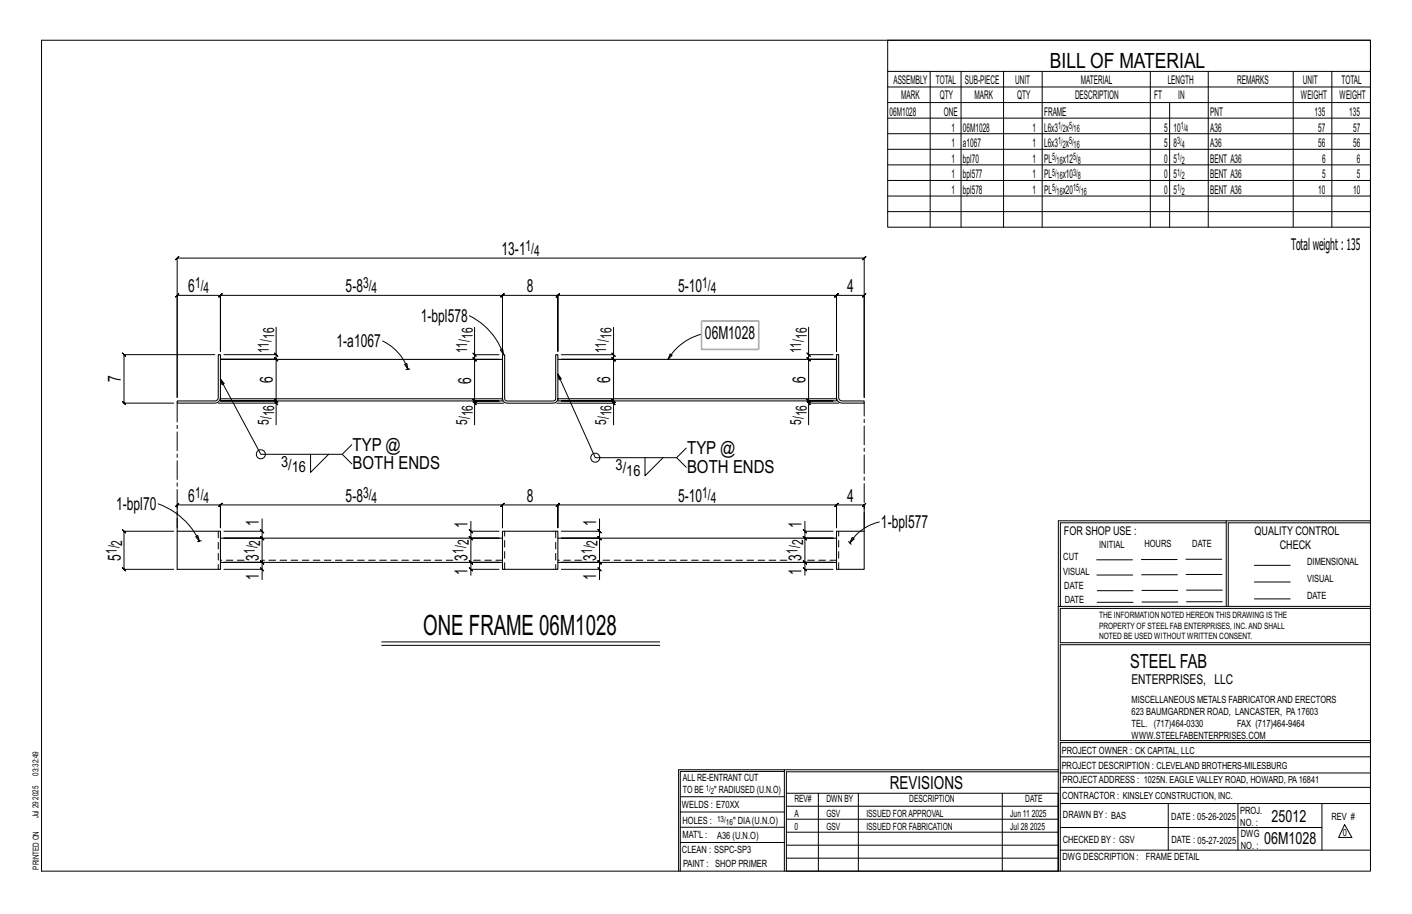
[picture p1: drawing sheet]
<svg xmlns="http://www.w3.org/2000/svg" width="432mm" height="279mm" viewBox="0 0 432 279" stroke-linecap="round" stroke-linejoin="round" font-family="sans-serif">
<g fill="none" stroke="#000" stroke-width=".31">
<path d="M12.7 12.3h406.4v254h-406.4zM271.5 12.3h147.6v57.2h-147.6zM271.5 21.8h147.6M271.5 26.6h147.6M271.5 31.4h147.6M271.5 36.1h147.6M284.5 21.8v47.7M293.9 21.8v47.7M306.9 21.8v47.7M318.7 21.8v47.7M351.8 21.8v47.7M357.7 31.4v38.1"/>
<path d="M369.5 21.8v47.7M395.5 21.8v47.7M407.3 21.8v47.7M271.5 40.9h147.6M271.5 45.6h147.6M271.5 50.4h147.6M271.5 55.2h147.6M271.5 59.9h147.6M54.2 78.9l-.5 .5 1-1-.5 .5h210.1l-.5 .5 1-1-.5 .5v42.6v-31.2l.5-.5-1 1 .5-.5h-8.5l.5-.5-1 1 .5-.5v17.1v-17.1l.5-.5-1 1 .5-.5h-85.2l.5-.5-1 1 .5-.5v17.1v-17.1l.5-.5-1 1 .5-.5h-16.9l.5-.5-1 1 .5-.5v17.1v-17.1l.5-.5-1 1 .5-.5h-86.3l.5-.5-1 1 .5-.5v17.1v-17.1l.5-.5-1 1 .5-.5h-13.2l.5-.5-1 1 .5-.5v31.2zM271.5 64.7h147.6M143.5 96.5a20.7 20.7 0 0 1 10.5 11.9M65.7 108.4h-27.8l-.5-.5 1 1-.5-.5v14.8l-.5-.5 1 1-.5-.5h15.2"/>
<path d="M67.4 115.9l.5 1.7 .7-.3-1.2-1.4 12.4 23h24.9l2.9-3M83.9 107.9l1 1zM84.4 108.4v1.4l-.5-.5 1 1-.5-.5h-17h17l-.5-.5 1 1-.5-.5v12.7l-.5-.5 1 1-.5-.5h-17h17l-.5-.5 1 1-.5-.5v.7M84.4 100v8.4h-15.9M117 104.2a15.2 15.2 0 0 1 7.7 8.7M123.7 111.4l.7-.3 .3 1.8zM124.7 112.9h-.5M125.3 112.8l-.6 .1M144.6 107.9l1 1zM145.1 108.4v1.5l-.5-.5 1 1-.5-.5h7.5h-7.5l-.5-.5 1 1-.5-.5v12.7l-.5-.5 1 1-.5-.5h7.5h-7.5l-.5-.5 1 1-.5-.5v.7M145.1 100.1v8.3h7.5M153 106.9l.7-.2 .3 1.7z"/>
<path d="M170.6 114.4l.4 1.7 .7-.3-1.1-1.4 11.4 25.5h24.9l3-2.9M187.1 107.9l1 1zM187.6 108.4v1.5l-.5-.5 1 1-.5-.5h-15.9h15.9l-.5-.5 1 1-.5-.5v12.7l-.5-.5 1 1-.5-.5h-15.9h15.9l-.5-.5 1 1-.5-.5v.7M187.6 100.1v8.3h-15.9M204.9 108.2l.7 .4-1.3 1.3zM214.6 102.1a16.8 16.8 0 0 0-10.3 7.8M246.8 107.9l1 1zM247.3 100v8.4h7.5M247.3 108.4v1.4l-.5-.5 1 1-.5-.5h8.5M254.8 109.8h-7.5l-.5-.5 1 1-.5-.5v12.7l-.5-.5 1 1-.5-.5h7.5h-7.5l-.5-.5 1 1-.5-.5v.7M66.7 123.2h17.7v6.7M83.9 122.7l1 1z"/>
<path d="M95 138.9v5.5l5.5-5.5M104.7 138.9l2.9 2.9M144.6 122.8l1 1zM154 123.3h-8.9v6.6M170.3 123.3h17.3v6.6M187.1 122.8l1 1zM197.2 139.9v5.5l5.6-5.5M206.9 139.9l3 2.9M246.8 122.7l1 1zM256.5 123.2h-9.2v6.7M48.3 154a22.3 22.3 0 0 1 12.7 11.4M80.2 158.6v3.8h-11.7"/>
<path d="M144 159.4v3h8.6M183.3 158.6v3.8h-11.6M246.1 159.4v3h8.7M268.9 159.6a14.4 14.4 0 0 0-9 6.3M375 159.8h-50.7v25.6M375 159.2h-51.3l-.1 107.1M419.1 159.2h-44.1v26.2M419.1 159.8h-43.5v25.6M53.1 162.4h-15.2l-.5-.5 1 1-.5-.5v11.6l-.5-.5 1 1-.5-.5h15.2M54.2 161.3v-6.9l-.5 .5 1-1-.5 .5h13.2l-.5 .5 1-1-.5 .5v6.9v-6.9l-.5 .5 1-1-.5 .5h86.3l-.5 .5 1-1-.5 .5v6.9v-6.9l-.5 .5 1-1-.5 .5h16.9l-.5 .5 1-1-.5 .5v6.9v-6.9l-.5 .5 1-1-.5 .5h85.2l-.5 .5 1-1-.5 .5v6.9v-6.9l-.5 .5 1-1-.5 .5h8.5l-.5 .5 1-1-.5 .5v6.9M59.8 164.1l.7-.4 .5 1.7zM61 165.4l-.6 .1"/>
<path d="M61.6 165.3l-.6 .1M68.5 174h11.7v3.2M79.7 173.5l1 1zM79.7 161.9l1 1zM80.2 162.4v2.1l-.5-.5 1 1-.5-.5h-11.7h11.7l-.5-.5 1 1-.5-.5v7.4l-.5-.5 1 1-.5-.5h-11.7h11.7l-.5-.5 1 1-.5-.5v2.1M143.5 173.5l1 1zM143.5 161.9l1 1zM144 162.4v2.1l-.5-.5 1 1-.5-.5h8.6h-8.6l-.5-.5 1 1-.5-.5v7.4l-.5-.5 1 1-.5-.5h8.6h-8.6l-.5-.5 1 1-.5-.5v2.1M152.6 174h-8.6v1.8M171.7 174h11.6v3.2M182.8 173.5l1 1zM182.8 161.9l1 1z"/>
<path d="M183.3 162.4v2.1l-.5-.5 1 1-.5-.5h-11.6h11.6l-.5-.5 1 1-.5-.5v7.4l-.5-.5 1 1-.5-.5h-11.6h11.6l-.5-.5 1 1-.5-.5v2.1M245.6 173.5l1 1zM245.6 161.9l1 1zM246.1 162.4v2.1l-.5-.5 1 1-.5-.5h8.7h-8.7l-.5-.5 1 1-.5-.5v7.4l-.5-.5 1 1-.5-.5h8.7h-8.7l-.5-.5 1 1-.5-.5v2.1M254.8 174h-8.7v1.8M259.5 165.5l.4 .4M259.9 165.9l.3 .5M260.6 164.3l.6 .4-1.3 1.2zM335.4 171.1h10.9M335.4 175.8h11M349 171h11M349.1 175.7h11"/>
<path d="M362.7 171h10.9M362.7 175.6h11M383.6 172.8h11M383.6 177.9h11M116.7 196.2h85M116.7 197.3h85M323.7 185.4h95.4M335.5 184.1h11M335.5 180.6h11M349.2 184h11M349.2 180.5h11M362.9 180.4h10.9"/>
<path d="M362.9 184h10.9M383.6 183.1h11M419.1 186h-94.9v10.5h94.9M419.1 197.1h-94.9v29.3h94.9v.6h-94.9v39.3M239.9 235.8h-31.9v30.5M239.9 235.3h-32.4v31M323.6 235.3h-83.7v31M323.6 235.9h-83.1v6.6M324.2 236.3h94.9M324.2 231.4h94.9M208 252.9h31.9M208 257.5h31.9"/>
<path d="M208 243.6h31.9M208 248.2h31.9M240.5 242.5h83.1v23.8h-83.1zM240.5 258.4h83.1M240.5 254.4h83.1M240.5 250.4h83.1M240.5 246.5h83.1M250.3 242.5v23.8M262.5 242.5v23.8M306.5 242.5v23.8M324.2 253h80.1M324.2 245.6h94.9"/>
<path d="M324.2 259.9h94.9M324.2 240.7h94.9M357.3 245.6v14.3M378.6 245.6v14.3M404.3 245.6v14.3M411.2 252.1l2.2 3.9h-4zM240.5 262.3h83.1"/>
<circle cx="79.8" cy="138.9" r="1.38"/>
<circle cx="182" cy="139.9" r="1.38"/>
</g>
<g fill="none" stroke="#000" stroke-width=".32">
<path d="M67.4 109.9h86.3M153.7 108.4h.6v13.5l.4 .6 .4 .1 14.5-.1 .3-.6v-13.5h.7v13.5l-.2 .7-.5 .5-.7 .2h-14.1l-.7-.2-.5-.5-.2-.7zM170.6 109.9h85.2M255.8 108.4h.7l.1 13.6 .9 .6h6.8v.6h-6.8a1.72 1.72 0 0 1-1.7-1.7zM67.4 121.9h86.3v.7h-86.3zM67.4 121.5a1.72 1.72 0 0 1-1.7 1.7h-11.5v-.6h11.5l.7-.3 .3-.8v-13.1h.7v13.5M153.7 121.9h.1M170.6 121.9h85.2v.7h-85.2zM170.6 121.9h.1M255.8 121.5v.4M67.4 164.5h86.3v7.4h-86.3zM67.4 164.5v-2.1h-13.2v11.6h13.2v-2.1"/>
<path d="M153.7 164.5v-2.1h16.9v2.1h85.2v7.4M170.6 164.5v9.5h-16.9v-2.1M255.8 164.5v-2.1h8.5v11.6h-8.5v-2.1h-85.2"/>
</g>
<path d="M66.7 162.4v11.6M74.6 171.3h-7.2M138.5 171.3h-58.3M153.7 171.3h-9.7M154.3 174v-11.6M169.9 162.4v11.6M177.8 171.3h-7.2M240.6 171.3h-57.3M255.8 171.3h-9.7M256.5 174v-11.6" fill="none" stroke="#000" stroke-width=".31" stroke-dasharray="2 1.4"/>
<path d="M214.5 98.2h17.5v8.6h-17.5z" fill="none" stroke="#f0f" stroke-width=".5"/>
<path d="M54.2 123.2v39.2M264.3 162.4v-39.2" fill="none" stroke="#000" stroke-width=".31" stroke-dasharray="5.8 1 1 1"/>
<text font-size="8.6" x="129.4" y="194.3">ONE FRAME 06M1028</text>
<text font-size="6.4" x="321.1" y="20.7">BILL OF MATERIAL</text>
<text font-size="5.9" x="345.6" y="204.1">STEEL FAB</text>
<g font-size="5.5">
<text x="153.4" y="77.9">13-1</text>
<text x="57.6" y="89.3">6</text>
<text x="105.7" y="89.3">5-8</text>
<text x="161.1" y="89.3">8</text>
<text x="207.3" y="89.3">5-10</text>
<text x="259" y="89.3">4</text>
<text x="128.6" y="98.4">1-bpl578</text>
<text x="102.9" y="106.2">1-a1067</text>
<text x="215.6" y="103.8">06M1028</text>
<text x="36.9" y="116.8" transform="rotate(-90 36.9 116.8)">7</text>
<text x="83.4" y="117.2" transform="rotate(-90 83.4 117.2)">6</text>
<text x="144.1" y="117.2" transform="rotate(-90 144.1 117.2)">6</text>
<text x="186.6" y="117.2" transform="rotate(-90 186.6 117.2)">6</text>
<text x="246.3" y="117.2" transform="rotate(-90 246.3 117.2)">6</text>
<text x="107.8" y="137.9">TYP @</text>
<text x="107.8" y="143.4">BOTH ENDS</text>
<text x="210.1" y="138.9">TYP @</text>
<text x="210.1" y="144.4">BOTH ENDS</text>
<text x="35.5" y="155.9">1-bpl70</text>
<text x="57.6" y="153.4">6</text>
<text x="105.7" y="153.4">5-8</text>
<text x="161.1" y="153.4">8</text>
<text x="207.3" y="153.4">5-10</text>
<text x="259" y="153.4">4</text>
<text x="79.2" y="160.7" transform="rotate(-90 79.2 160.7)">1</text>
<text x="143" y="161.4" transform="rotate(-90 143 161.4)">1</text>
<text x="182.4" y="160.7" transform="rotate(-90 182.4 160.7)">1</text>
<text x="245.2" y="161.4" transform="rotate(-90 245.2 161.4)">1</text>
<text x="269.4" y="161.5">1-bpl577</text>
<text x="36.9" y="171.4" transform="rotate(-90 36.9 171.4)">5</text>
<text x="79.2" y="171.4" transform="rotate(-90 79.2 171.4)">3</text>
<text x="143" y="171.4" transform="rotate(-90 143 171.4)">3</text>
<text x="182.4" y="171.4" transform="rotate(-90 182.4 171.4)">3</text>
<text x="245.2" y="171.4" transform="rotate(-90 245.2 171.4)">3</text>
<text x="79.2" y="177.2" transform="rotate(-90 79.2 177.2)">1</text>
<text x="143" y="175.8" transform="rotate(-90 143 175.8)">1</text>
<text x="182.4" y="177.2" transform="rotate(-90 182.4 177.2)">1</text>
<text x="245.2" y="175.8" transform="rotate(-90 245.2 175.8)">1</text>
<text x="272.2" y="241.1">REVISIONS</text>
</g>
<g font-size="5.1">
<text x="388.9" y="251.3">25012</text>
<text x="386.6" y="258.1">06M1028</text>
</g>
<text font-size="4.9" x="394.8" y="76.4">Totalweight : 135</text>
<g font-size="4.7">
<text x="160.7" y="76.7">1/</text>
<text x="163.4" y="78.3">4</text>
<text x="59.6" y="88.1">1/</text>
<text x="62.3" y="89.7">4</text>
<text x="111" y="88.1">3/</text>
<text x="113.6" y="89.7">4</text>
<text x="214.7" y="88.1">1/</text>
<text x="217.3" y="89.7">4</text>
<text x="82.2" y="107.9" transform="rotate(-90 82.2 107.9)">11/</text>
<text x="83.9" y="103.5" transform="rotate(-90 83.9 103.5)">16</text>
<text x="142.9" y="107.9" transform="rotate(-90 142.9 107.9)">11/</text>
<text x="144.5" y="103.5" transform="rotate(-90 144.5 103.5)">16</text>
<text x="185.4" y="107.9" transform="rotate(-90 185.4 107.9)">11/</text>
<text x="187.1" y="103.5" transform="rotate(-90 187.1 103.5)">16</text>
<text x="245" y="107.9" transform="rotate(-90 245 107.9)">11/</text>
<text x="246.7" y="103.5" transform="rotate(-90 246.7 103.5)">16</text>
<text x="82.2" y="129.9" transform="rotate(-90 82.2 129.9)">5/</text>
<text x="83.9" y="127.2" transform="rotate(-90 83.9 127.2)">16</text>
<text x="142.9" y="129.9" transform="rotate(-90 142.9 129.9)">5/</text>
<text x="144.5" y="127.3" transform="rotate(-90 144.5 127.3)">16</text>
<text x="185.4" y="129.9" transform="rotate(-90 185.4 129.9)">5/</text>
<text x="187.1" y="127.3" transform="rotate(-90 187.1 127.3)">16</text>
<text x="245" y="129.9" transform="rotate(-90 245 129.9)">5/</text>
<text x="246.7" y="127.2" transform="rotate(-90 246.7 127.2)">16</text>
<text x="86" y="142.7">3/</text>
<text x="188.2" y="143.8">3/</text>
<text x="89.2" y="144.4">16</text>
<text x="191.5" y="145.4">16</text>
<text x="59.6" y="152.1">1/</text>
<text x="62.3" y="153.8">4</text>
<text x="111" y="152.1">3/</text>
<text x="113.6" y="153.8">4</text>
<text x="214.7" y="152.1">1/</text>
<text x="217.3" y="153.8">4</text>
<text x="37.3" y="166.8" transform="rotate(-90 37.3 166.8)">2</text>
<text x="79.6" y="166.8" transform="rotate(-90 79.6 166.8)">2</text>
<text x="143.4" y="166.8" transform="rotate(-90 143.4 166.8)">2</text>
<text x="182.8" y="166.8" transform="rotate(-90 182.8 166.8)">2</text>
<text x="245.6" y="166.8" transform="rotate(-90 245.6 166.8)">2</text>
<text x="35.7" y="169.4" transform="rotate(-90 35.7 169.4)">1/</text>
<text x="77.9" y="169.4" transform="rotate(-90 77.9 169.4)">1/</text>
<text x="141.8" y="169.4" transform="rotate(-90 141.8 169.4)">1/</text>
<text x="181.1" y="169.4" transform="rotate(-90 181.1 169.4)">1/</text>
<text x="243.9" y="169.4" transform="rotate(-90 243.9 169.4)">1/</text>
</g>
<text font-size="4.2" x="346" y="209.1">ENTERPRISES, LLC</text>
<g font-size="3.7">
<text x="273.2" y="25.6">ASSEMBLY</text>
<text x="286.2" y="25.6">TOTAL</text>
<text x="295.1" y="25.6">SUB-PIECE</text>
<text x="310.4" y="25.6">UNIT</text>
<text x="330.5" y="25.6">MATERIAL</text>
<text x="357.1" y="25.6">LENGTH</text>
<text x="378.3" y="25.6">REMARKS</text>
<text x="398.4" y="25.6">UNIT</text>
<text x="410.2" y="25.6">TOTAL</text>
<text x="272.1" y="35.5">06M1028</text>
<text x="275.6" y="30.4">MARK</text>
<text x="287.4" y="30.4">QTY</text>
<text x="288.6" y="35.5">ONE</text>
<text x="298" y="30.4">MARK</text>
<text x="311" y="30.4">QTY</text>
<text x="319.3" y="35.5">FRAME</text>
<text x="328.7" y="30.4">DESCRIPTION</text>
<text x="353" y="30.4">FT</text>
<text x="360.3" y="30.4">IN</text>
<text x="370.1" y="35.5">PNT</text>
<text x="397.8" y="30.4">WEIGHT</text>
<text x="402" y="35.5">135</text>
<text x="409.6" y="30.4">WEIGHT</text>
<text x="412.6" y="35.5">135</text>
<text x="290.9" y="40.2">1</text>
<text x="294.5" y="40.2">06M1028</text>
<text x="315.8" y="40.2">1</text>
<text x="319.3" y="40.2">L6x3 x</text>
<text x="356" y="40.2">5</text>
<text x="358.9" y="40.2">10</text>
<text x="370.1" y="40.2">A36</text>
<text x="403.2" y="40.2">57</text>
<text x="413.8" y="40.2">57</text>
<text x="290.9" y="45">1</text>
<text x="294.5" y="45">a1067</text>
<text x="315.8" y="45">1</text>
<text x="319.3" y="45">L6x3 x</text>
<text x="356" y="45">5</text>
<text x="358.9" y="45">8</text>
<text x="370.1" y="45">A36</text>
<text x="403.2" y="45">56</text>
<text x="413.8" y="45">56</text>
<text x="290.9" y="49.7">1</text>
<text x="294.5" y="49.7">bpl70</text>
<text x="315.8" y="49.7">1</text>
<text x="319.3" y="49.7">PL</text>
<text x="325" y="49.7">x12</text>
<text x="356" y="49.7">0</text>
<text x="358.9" y="49.7">5</text>
<text x="370.1" y="49.7">BENT A36</text>
<text x="404.3" y="49.7">6</text>
<text x="415" y="49.7">6</text>
<text x="290.9" y="54.5">1</text>
<text x="290.9" y="59.3">1</text>
<text x="294.5" y="54.5">bpl577</text>
<text x="294.5" y="59.3">bpl578</text>
<text x="315.8" y="54.5">1</text>
<text x="315.8" y="59.3">1</text>
<text x="319.3" y="54.5">PL</text>
<text x="319.3" y="59.3">PL</text>
<text x="325" y="54.5">x10</text>
<text x="325" y="59.3">x20</text>
<text x="356" y="54.5">0</text>
<text x="356" y="59.3">0</text>
<text x="358.9" y="54.5">5</text>
<text x="358.9" y="59.3">5</text>
<text x="370.1" y="54.5">BENT A36</text>
<text x="370.1" y="59.3">BENT A36</text>
<text x="403.2" y="59.3">10</text>
<text x="404.3" y="54.5">5</text>
<text x="413.8" y="59.3">10</text>
<text x="415" y="54.5">5</text>
<text x="325.3" y="163.4">FOR SHOP USE :</text>
<text x="383.7" y="163.4">QUALITY CONTROL</text>
<text x="391.4" y="167.8">CHECK</text>
</g>
<g font-size="3.1">
<text x="323.6" y="39.4">1/ 5/</text>
<text x="325" y="40.5">2</text>
<text x="328.3" y="40.5">16</text>
<text x="361.1" y="39.4">1/</text>
<text x="362.5" y="40.5">4</text>
<text x="323.6" y="44.1">1/ 5/</text>
<text x="325" y="45.3">2</text>
<text x="328.3" y="45.3">16</text>
<text x="360" y="44.1">3/</text>
<text x="361.4" y="45.3">4</text>
<text x="321.7" y="48.9">5/</text>
<text x="321.7" y="53.7">5/</text>
<text x="323.1" y="50">16</text>
<text x="328.2" y="48.9">5/</text>
<text x="328.2" y="53.7">3/</text>
<text x="329.6" y="50">8</text>
<text x="360" y="48.9">1/</text>
<text x="360" y="53.7">1/</text>
<text x="361.4" y="50">2</text>
<text x="321.7" y="58.4">5/</text>
<text x="323.1" y="54.8">16</text>
<text x="323.1" y="59.5">16</text>
<text x="328.2" y="58.4">15/</text>
<text x="329.6" y="54.8">8</text>
<text x="330.5" y="59.5">16</text>
<text x="360" y="58.4">1/</text>
<text x="361.4" y="54.8">2</text>
<text x="361.4" y="59.5">2</text>
<text x="336.2" y="167.4">INITIAL</text>
<text x="350" y="167.1">HOURS</text>
<text x="364.6" y="167.2">DATE</text>
<text x="325.2" y="171.3">CUT</text>
<text x="399.8" y="172.8">DIMENSIONAL</text>
<text x="325.1" y="175.8">VISUAL</text>
<text x="399.8" y="177.9">VISUAL</text>
<text x="325.5" y="180">DATE</text>
<text x="325.7" y="184.4">DATE</text>
<text x="399.8" y="183.1">DATE</text>
<text x="346" y="215">MISCELLANEOUS METALS FABRICATORAND ERECTORS</text>
<text x="346" y="218.6">623 BAUMGARDNER ROAD, LANCASTER, PA17603</text>
<text x="346" y="225.8">WWW.STEELFABENTERPRISES.COM</text>
<text x="346" y="222.2">TEL. (717)464-0330</text>
<text x="378.3" y="222.2">FAX (717)464-9464</text>
<text x="324.7" y="230.5">PROJECT OWNER : CK CAPITAL, LLC</text>
<text x="208.8" y="238.8">ALL RE-ENTRANT CUT</text>
<text x="324.7" y="235.1">PROJECT DESCRIPTION : CLEVELAND BROTHERS-MILESBURG</text>
<text x="324.9" y="239.5">PROJECTADDRESS : 1025N. EAGLE VALLEY ROAD, HOWARD, PA16841</text>
<text x="208.8" y="242.5">TO BE</text>
<text x="218.4" y="242.5">&quot; RADIUSED (U.N.O)</text>
<text x="242.9" y="245.3">REV#</text>
<text x="252.7" y="245.3">DWN BY</text>
<text x="278.1" y="245.3">DESCRIPTION</text>
<text x="313.5" y="245.3">DATE</text>
<text x="324.9" y="244.2">CONTRACTOR : KINSLEY CONSTRUCTION, INC.</text>
<text x="208.5" y="247">WELDS : E70XX</text>
<text x="208.7" y="251.7">HOLES :</text>
<text x="224.2" y="251.8">&quot; DIA(U.N.O)</text>
<text x="242.9" y="249.9">A</text>
<text x="252.7" y="249.9">GSV</text>
<text x="264.9" y="249.9">ISSUED FORAPPROVAL</text>
<text x="309" y="249.9">Jun 11</text>
<text x="315.5" y="249.9">2025</text>
<text x="325.1" y="250">DRAWN BY : BAS</text>
<text x="358.2" y="250.5">DATE : 05-26-2025</text>
<text x="379.3" y="248.9">PROJ.</text>
<text x="407.2" y="250.5">REV #</text>
<text x="208.7" y="256.3">MAT'L :</text>
<text x="219.3" y="256.4">A36 (U.N.O)</text>
<text x="242.9" y="253.8">0</text>
<text x="252.7" y="253.8">GSV</text>
<text x="264.9" y="253.8">ISSUED FOR FABRICATION</text>
<text x="309" y="253.8">Jul 28</text>
<text x="315" y="253.8">2025</text>
<text x="325" y="257.6">CHECKED BY : GSV</text>
<text x="358.3" y="257.7">DATE : 05-27-2025</text>
<text x="379.3" y="252.5">NO. :</text>
<text x="379.5" y="255.9">DWG</text>
<text x="410.6" y="255.5">0</text>
<text x="208.6" y="260.7">CLEAN : SSPC-SP3</text>
<text x="324.9" y="262.9">DWG DESCRIPTION :</text>
<text x="350.4" y="263">FRAME DETAIL</text>
<text x="379.5" y="259.5">NO. :</text>
<text x="208.9" y="265">PAINT : SHOP PRIMER</text>
</g>
<g font-size="2.7">
<text x="336.1" y="189">THE INFORMATION NOTED HEREON THIS DRAWING IS THE</text>
<text x="336.1" y="195.4">NOTED BE USED WITHOUT WRITTEN CONSENT.</text>
<text x="336.1" y="192.2">PROPERTY OF STEEL FAB ENTERPRISES, INC.AND SHALL</text>
</g>
<g font-size="2.6">
<text x="215.9" y="241.8">1/</text>
<text x="217.4" y="242.7">2</text>
<text x="219.3" y="251.1">13/</text>
<text x="222" y="252.1">16</text>
</g>
<g font-size="2.5">
<text x="11.7" y="237.1" transform="rotate(-90 11.7 237.1)">03:32:49</text>
<text x="11.8" y="244.4" transform="rotate(-90 11.8 244.4)">2025</text>
<text x="11.8" y="250.1" transform="rotate(-90 11.8 250.1)">Jul 29</text>
<text x="11.9" y="265.8" transform="rotate(-90 11.9 265.8)">PRINTED ON</text>
</g>
</svg>
